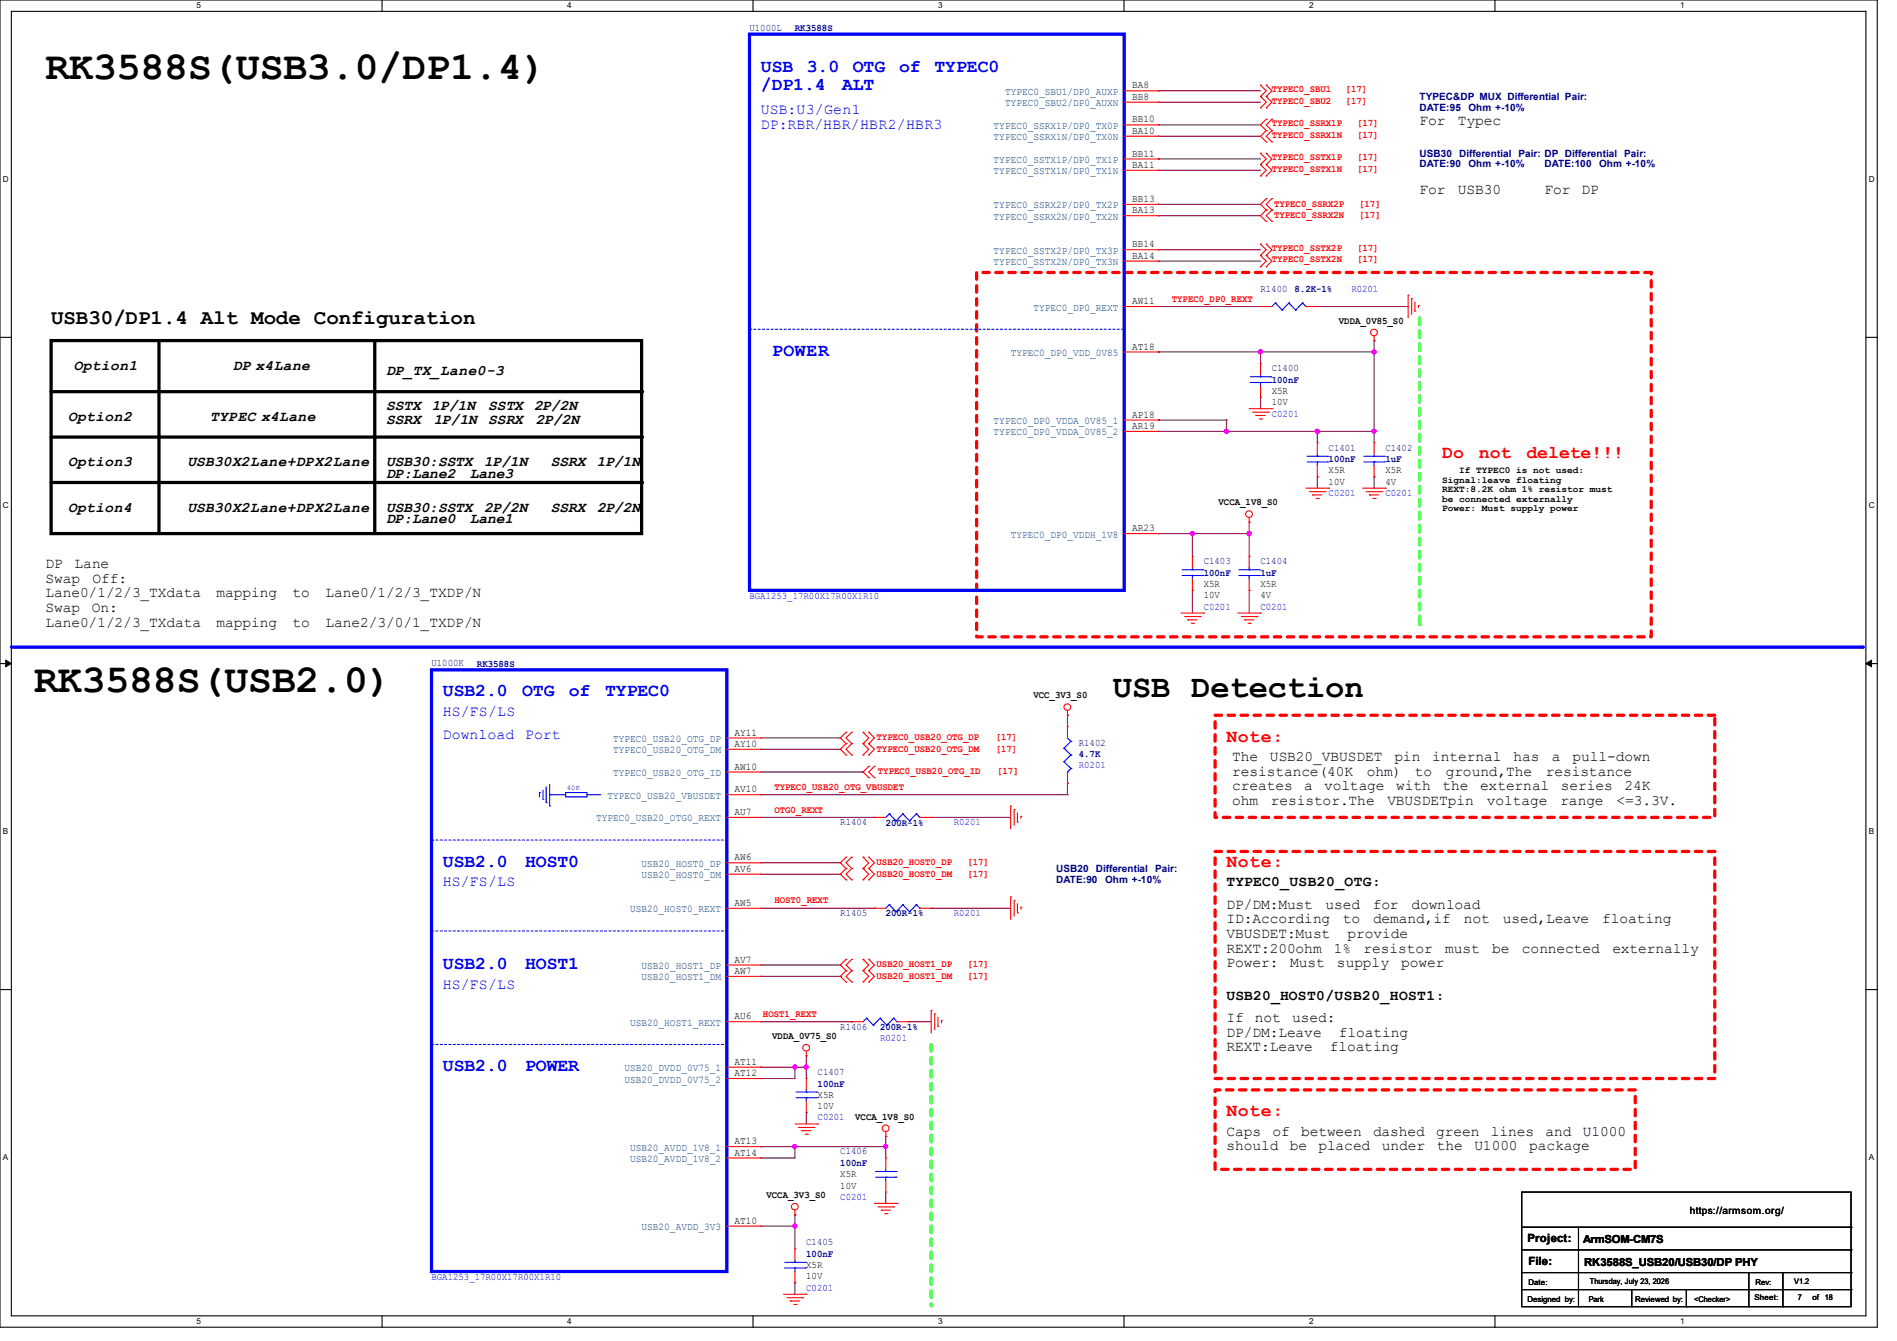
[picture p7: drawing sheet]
<svg xmlns="http://www.w3.org/2000/svg" width="297mm" height="210mm" viewBox="0 0 297 210" stroke-linecap="round" stroke-linejoin="round" font-family="sans-serif">
<path d="M0 0h293.9v207.9h-293.9zM1.8 1.8h290.3v204.3h-290.3z" fill="none" stroke="#000" stroke-width=".17"/>
<g fill="#fff">
<path d="M30.8 .2h.7v1.4h-.7z"/>
<path d="M30.8 206.2h.7v1.4h-.7z"/>
</g>
<path d="M59.8 0v1.8M59.8 206.1v1.8" fill="none" stroke="#000" stroke-width=".17"/>
<g fill="#fff">
<path d="M88.8 .2h.7v1.4h-.7z"/>
<path d="M88.8 206.2h.7v1.4h-.7z"/>
</g>
<path d="M117.9 0v1.8M117.9 206.1v1.8" fill="none" stroke="#000" stroke-width=".17"/>
<g fill="#fff">
<path d="M146.9 .2h.7v1.4h-.7z"/>
<path d="M146.9 206.2h.7v1.4h-.7z"/>
</g>
<path d="M176 0v1.8M176 206.1v1.8" fill="none" stroke="#000" stroke-width=".17"/>
<g fill="#fff">
<path d="M205 .2h.7v1.4h-.7z"/>
<path d="M205 206.2h.7v1.4h-.7z"/>
</g>
<path d="M234.1 0v1.8M234.1 206.1v1.8" fill="none" stroke="#000" stroke-width=".17"/>
<g fill="#fff">
<path d="M263.1 .2h.6v1.4h-.6z"/>
<path d="M263.1 206.2h.6v1.4h-.6z"/>
<path d="M.5 27.3h.9v1.4h-.9z"/>
<path d="M292.6 27.3h.9v1.4h-.9z"/>
<path d="M.5 78.4h.9v1.4h-.9z"/>
<path d="M292.6 78.4h.9v1.4h-.9z"/>
</g>
<path d="M0 52.8h1.8M292.1 52.8h1.8" fill="none" stroke="#000" stroke-width=".17"/>
<g fill="#fff">
<path d="M.5 129.5h.8v1.4h-.8z"/>
<path d="M292.6 129.5h.8v1.4h-.8z"/>
</g>
<path d="M0 103.9h1.8M292.1 103.9h1.8" fill="none" stroke="#000" stroke-width=".17"/>
<path d="M.9 103.4l.9 .5-.9 .5zM292.1 103.9l.9-.5v1z" fill="#000" stroke="#000" stroke-width=".16"/>
<g fill="#fff">
<path d="M.5 180.5h.8v1.4h-.8z"/>
<path d="M292.6 180.5h.8v1.4h-.8z"/>
</g>
<path d="M0 155h1.8M292.1 155h1.8" fill="none" stroke="#000" stroke-width=".17"/>
<path d="M1.8 101.3h289.8" fill="none" stroke="#00f" stroke-width=".51"/>
<circle cx="291.6" cy="101.3" r=".25" fill="#00f"/>
<path d="M8 53.3h92.5v30.3h-92.5zM24.9 53.3v30.3M58.7 53.3v30.3M8 61.3h92.5M8 68.5h92.5M8 75.6h92.5" fill="none" stroke="#000" stroke-width=".51"/>
<g fill="#000">
<circle cx="24.9" cy="53.3" r=".25"/>
<circle cx="58.7" cy="53.3" r=".25"/>
<circle cx="100.5" cy="61.3" r=".25"/>
<circle cx="100.5" cy="75.6" r=".25"/>
<circle cx="100.5" cy="68.5" r=".25"/>
</g>
<path d="M152.9 42.7h105.6v57h-105.6zM190.2 112h78.3v16h-78.3zM190.2 133.3h78.3v35.6h-78.3z" fill="none" stroke="#f00" stroke-width=".51" stroke-dasharray="1 1"/>
<path d="M222.2 49.8v48" fill="none" stroke="#0f0" stroke-width=".51" stroke-dasharray="1 1"/>
<circle cx="222.3" cy="97.8" r=".25" fill="#0f0" stroke-dasharray="1 1"/>
<path d="M145.8 163.6v40.9" fill="none" stroke="#0f0" stroke-width=".51" stroke-dasharray="1 1"/>
<circle cx="145.8" cy="204.5" r=".25" fill="#0f0" stroke-dasharray="1 1"/>
<path d="M190.2 170.7h65.8v12.4h-65.8z" fill="none" stroke="#f00" stroke-width=".51" stroke-dasharray="1 1"/>
<g fill="none" stroke="#800040" stroke-width=".17">
<path d="M181.4 19.6h.1M181.4 14.2h.1M181.4 16h.1M181.4 19.6h16M181.4 14.2h16M181.4 16h16M181.4 21.3h.1M181.4 24.9h.1M181.4 26.7h.1M181.4 32h.1M181.4 33.8h.1M181.4 39.1h.1"/>
<path d="M181.4 21.3h16M181.4 24.9h16M181.4 26.7h16M181.4 32h16M181.4 33.8h16M181.4 39.1h16M181.4 55.1h.1M181.4 48h.1M181.4 40.9h.1M181.4 55.1h33.7M181.4 48h16M181.4 40.9h16"/>
<path d="M197.4 55.1h.1M197.4 55.1v1.8M206.2 48h.1M206.2 48h14.3M215.1 55.1h.1M215.1 53.3h.1M215.1 53.3v16M181.4 65.8h.1M181.4 67.6h.1M181.4 65.8h10.6M181.4 67.6h33.7M192 65.8h.1"/>
<path d="M192 67.6h.1M192 65.8v1.8M197.4 62.2h.1M197.4 62.2v1.8M206.2 74.7h.1M206.2 67.6h.1M206.2 67.6v1.7M206.2 74.7v1.8M215.1 74.7h.1M215.1 67.6h.1M215.1 74.7v1.8M181.4 83.6h.1"/>
<path d="M181.4 83.6h14.2M186.7 92.5h.1M186.7 83.6h.1M186.7 83.6v3.5M186.7 92.5v3.5M195.6 81.8h.1M195.6 83.6h.1M195.6 92.5h.1M195.6 81.8v5.3M195.6 92.5v3.5M119.1 115.6h12.5M119.1 117.3h12.5"/>
<path d="M131.6 115.6h.1M131.6 117.3h.1M167.1 112h.1M167.1 112v1.8M119.1 128h17.8M119.1 120.9h16M119.1 124.5h48M119.1 135.1h12.5M119.1 136.9h12.5M131.6 135.1h.1M131.6 136.9h.1M135.1 120.9h.1"/>
<path d="M136.9 128h.1M145.8 128h.1M145.8 128h12.4M167.1 122.7h.1M167.1 124.5h.1M167.1 122.7v1.8M119.1 142.2h17.8M119.1 151.1h12.5M119.1 152.9h12.5M131.6 151.1h.1M131.6 152.9h.1M136.9 142.2h.1"/>
<path d="M145.8 142.2h.1M145.8 142.2h12.4M119.1 167.1h.1M119.1 168.9h.1M119.1 179.6h.1M119.1 167.1h7.1M119.1 179.6h19.6M119.1 160h14.2M124.5 167.1h.1M124.5 179.6h.1M124.5 167.1v1.8h-5.4M124.5 179.6v1.8h-5.4"/>
<path d="M126.2 165.4h.1M126.2 167.1h.1M126.2 174.2h.1M126.2 165.4v3.5M126.2 174.2v1.8M133.3 160h.1M138.7 179.6h.1M138.7 178h.1M138.7 178v3.4M142.2 160h.1M142.2 160h3.6M119.1 181.4h.1"/>
<path d="M119.1 192h5.4M124.5 192h.1M124.5 190.2h.1M124.5 190.2v5.4M138.7 188.5h.1M138.7 186.7v1.8M124.5 200.9h.1M124.5 200.9v1.8"/>
</g>
<g fill="#f0f" stroke="#f0f" stroke-width=".17">
<circle cx="197.3" cy="55.1" r=".32"/>
<circle cx="215.1" cy="67.5" r=".32"/>
<circle cx="124.4" cy="167.1" r=".32"/>
<circle cx="124.4" cy="179.6" r=".32"/>
<circle cx="138.7" cy="179.6" r=".32"/>
<circle cx="124.4" cy="192" r=".32"/>
<circle cx="195.6" cy="83.5" r=".32"/>
<circle cx="186.7" cy="83.5" r=".32"/>
<circle cx="192" cy="67.5" r=".32"/>
<circle cx="206.2" cy="67.5" r=".32"/>
<circle cx="215.1" cy="55.1" r=".32"/>
<circle cx="126.2" cy="167.1" r=".32"/>
</g>
<g fill="none" stroke="#f00" stroke-width=".17">
<path d="M176 14.2h5.4M176 16h5.4M176 19.6h5.4M181.4 14.2h.1M181.4 16h.1M181.4 19.6h.1M197.4 15.1h.1M197.4 13.3h.1M197.4 16.9h.1M197.4 13.3l.8 .9-.8 .9M197.4 15.1l.8 .9-.8 .9M198.2 15.1h.1"/>
<path d="M198.2 13.3h.1M198.2 16.9h.1M198.2 18.7h.1M198.2 13.3l.9 .9-.9 .9M198.2 15.1l.9 .9-.9 .9M198.2 18.7l-.8 .9 .8 .8M199.1 18.7h.1M199.1 18.7l-.9 .9 .9 .8M176 21.3h5.4M176 24.9h5.4M176 26.7h5.4M176 32h5.4"/>
<path d="M176 33.8h5.4M176 39.1h5.4M181.4 21.3h.1M181.4 24.9h.1M181.4 26.7h.1M181.4 32h.1M181.4 33.8h.1M181.4 39.1h.1M197.4 25.8h.1M197.4 24h.1M197.4 27.6h.1M197.4 38.2h.1"/>
<path d="M197.4 24l.8 .9-.8 .9M197.4 25.8l.8 .9-.8 .9M197.4 38.2l.8 .9-.8 .9M198.2 25.8h.1M198.2 24h.1M198.2 27.6h.1M198.2 20.4h.1M198.2 22.2h.1M198.2 31.1h.1M198.2 32.9h.1M198.2 34.7h.1M198.2 38.2h.1"/>
<path d="M198.2 24l.9 .9-.9 .9M198.2 25.8l.9 .9-.9 .9M198.2 20.4l-.8 .9 .8 .9M198.2 31.1l-.8 .9 .8 .9M198.2 32.9l-.8 .9 .8 .9M198.2 38.2l.9 .9-.9 .9M199.1 20.4h.1M199.1 22.2h.1M199.1 32.9h.1M199.1 31.1h.1M199.1 34.7h.1M199.1 20.4l-.9 .9 .9 .9"/>
<path d="M199.1 31.1l-.9 .9 .9 .9M199.1 32.9l-.9 .9 .9 .9M176 40.9h5.4M176 48h5.4M176 55.1h5.4M181.4 40.9h.1M181.4 48h.1M181.4 55.1h.1M197.4 40h.1M197.4 41.8h.1M197.4 48h.1M197.4 56.9h.1"/>
<path d="M197.4 40l.8 .9-.8 .9M197.4 48h1.7M197.4 56.9v1.8M198.2 40h.1M198.2 41.8h.1M198.2 40l.9 .9-.9 .9M204.5 48h1.7M206.2 48h.1M215.1 53.3h.1M215.1 52.6v.7M220.5 46.2h.1M220.5 46.2v3.6"/>
<path d="M221 46.8h.1M221 46.8v2.4M221.5 48.7h.1M221.5 47.3v1.4M222.1 47.8h.1M222.1 47.8v.4M176 65.8h5.4M176 67.6h5.4M181.4 65.8h.1M181.4 67.6h.1M195.6 64h3.5M196.1 64.6h2.5"/>
<path d="M196.6 65.1h.1M196.6 65.1h1.5M197.2 65.6h.3M197.4 62.2h.1M197.4 60.5v1.7M197.5 65.6h.1M198.6 64.6h.1M199.1 64h.1M204.5 76.5h3.5M205 77h2.5M205.5 77.5h.1M205.5 77.5h1.5"/>
<path d="M206.1 78.1h.3M206.2 69.3h.1M206.2 74.7h.1M206.2 69.3v1.8M206.2 72.9v1.8M206.4 78.1h.1M207.5 77h.1M208 76.5h.1M213.4 76.5h3.5M213.9 77h2.5M214.4 77.5h.1M214.4 77.5h1.5"/>
<path d="M215 78.1h.3M215.1 69.3h.1M215.1 74.7h.1M215.1 69.3v1.8M215.1 72.9v1.8M215.3 78.1h.1M216.4 77h.1M216.9 76.5h.1M176 83.6h5.4M181.4 83.6h.1M184.9 96h3.6M185.5 96.6h2.4"/>
<path d="M186 97.1h.1M186 97.1h1.4M186.5 97.6h.4M186.7 87.1h.1M186.7 92.5h.1M186.7 87.1v1.8M186.7 90.7v1.8M186.9 97.6h.1M187.9 96.6h.1M188.5 96h.1M193.8 96h3.6M194.4 96.6h2.4"/>
<path d="M194.9 97.1h.1M194.9 97.1h1.4M195.4 97.6h.3M195.6 81.8h.1M195.6 87.1h.1M195.6 92.5h.1M195.6 81.1v.7M195.6 87.1v1.8M195.6 90.7v1.8M195.7 97.6h.1M196.8 96.6h.1M197.4 96h.1"/>
<path d="M113.8 115.6h5.3M113.8 117.3h5.3M119.1 115.6h.1M119.1 117.3h.1M132.5 114.7h.1M132.5 116.5h.1M132.5 118.2h.1M132.5 114.7l-.9 .9 .9 .9M132.5 116.5l-.9 .8 .9 .9M133.3 116.5h.1M133.3 114.7h.1M133.3 118.2h.1"/>
<path d="M133.3 114.7l-.8 .9 .8 .9M133.3 116.5l-.8 .8 .8 .9M135.1 116.5h.1M135.1 114.7h.1M135.1 118.2h.1M135.1 114.7l.9 .9-.9 .9M135.1 116.5l.9 .8-.9 .9M136 116.5h.1M136 114.7h.1M136 118.2h.1M136 114.7l.9 .9-.9 .9M136 116.5l.9 .8-.9 .9"/>
<path d="M167.1 112h.1M167.1 113.8h.1M167.1 111.3v.7M167.1 113.8v1.8M113.8 135.1h5.3M113.8 136.9h5.3M113.8 120.9h5.3M113.8 124.5h5.3M113.8 128h5.3M119.1 135.1h.1M119.1 136.9h.1M119.1 120.9h.1"/>
<path d="M119.1 124.5h.1M119.1 128h.1M132.5 134.2h.1M132.5 136h.1M132.5 137.8h.1M132.5 134.2l-.9 .9 .9 .9M132.5 136l-.9 .9 .9 .9M133.3 136h.1M133.3 134.2h.1M133.3 137.8h.1M133.3 134.2l-.8 .9 .8 .9M133.3 136l-.8 .9 .8 .9"/>
<path d="M135.1 136h.1M135.1 134.2h.1M135.1 137.8h.1M135.1 134.2l.9 .9-.9 .9M135.1 136l.9 .9-.9 .9M136 136h.1M136 134.2h.1M136 137.8h.1M136 120h.1M136 121.8h.1M136 134.2l.9 .9-.9 .9M136 136l.9 .9-.9 .9"/>
<path d="M136 120l-.9 .9 .9 .9M136.9 121.8h.1M136.9 120h.1M136.9 128h.1M136.9 120l-.9 .9 .9 .9M136.9 128h1.8M144 128h1.8M145.8 128h.1M158.2 126.2h.1M158.2 126.2v3.6M158.8 126.8h.1M158.8 126.8v2.4"/>
<path d="M159.3 128.7h.1M159.3 127.3v1.4M159.9 127.8h.1M159.9 127.8v.4M167.1 122.7h.1M167.1 120.9v1.8M113.8 142.2h5.3M113.8 151.1h5.3M113.8 152.9h5.3M119.1 142.2h.1M119.1 151.1h.1M119.1 152.9h.1"/>
<path d="M132.5 150.2h.1M132.5 152h.1M132.5 153.8h.1M132.5 150.2l-.9 .9 .9 .9M132.5 152l-.9 .9 .9 .9M133.3 152h.1M133.3 150.2h.1M133.3 153.8h.1M133.3 150.2l-.8 .9 .8 .9M133.3 152l-.8 .9 .8 .9M135.1 152h.1M135.1 150.2h.1"/>
<path d="M135.1 153.8h.1M135.1 150.2l.9 .9-.9 .9M135.1 152l.9 .9-.9 .9M136 152h.1M136 150.2h.1M136 153.8h.1M136 150.2l.9 .9-.9 .9M136 152l.9 .9-.9 .9M136.9 142.2h.1M136.9 142.2h1.8M144 142.2h1.8M145.8 158.2h.1"/>
<path d="M145.8 142.2h.1M145.8 158.2v3.6M146.3 158.8h.1M146.3 158.8v2.4M146.9 159.3v1.4M147.4 159.9h.1M147.4 159.9v.3M158.2 140.5h.1M158.2 140.5v3.5M158.8 141h.1M158.8 141v2.5M159.3 143h.1"/>
<path d="M159.3 141.5v1.5M159.9 142.1h.1M159.9 142.1v.3M113.8 160h5.3M113.8 167.1h5.3M113.8 168.9h5.3M113.8 179.6h5.3M119.1 167.1h.1M119.1 168.9h.1M119.1 179.6h.1M119.1 160h.1M124.5 176h3.5"/>
<path d="M125 176.6h2.5M125.5 177.1h.1M125.5 177.1h1.5M126.1 177.6h.3M126.2 165.4h.1M126.2 168.9h.1M126.2 174.2h.1M126.2 164.6v.8M126.2 168.9v1.8M126.2 172.5v1.7M126.4 177.6h.1M127.5 176.6h.1"/>
<path d="M128 176h.1M133.3 160h.1M133.3 160h1.8M138.7 178h.1M138.7 177.2v.8M140.5 160h1.7M142.2 160h.1M146.9 160.7h.1M113.8 181.4h5.3M113.8 192h5.3M119.1 181.4h.1M119.1 192h.1"/>
<path d="M124.5 190.2h.1M124.5 195.6h.1M124.5 189.5v.7M124.5 195.6v1.8M124.5 199.1v1.8M136.9 188.5h3.6M137.5 189h2.4M138 189.5h.1M138 189.5h1.4M138.5 190.1h.4M138.7 181.4h.1M138.7 186.7h.1"/>
<path d="M138.7 181.4v1.7M138.7 184.9v1.8M138.9 190.1h.1M139.9 189h.1M140.5 188.5h.1M122.7 202.7h3.5M123.2 203.2h2.5M123.7 203.8h.1M123.7 203.8h1.5M124.3 204.3h.3M124.5 200.9h.1M124.6 204.3h.1"/>
<path d="M125.7 203.2h.1M126.2 202.7h.1"/>
<circle cx="215.1" cy="52.1" r=".52"/>
<circle cx="195.6" cy="80.5" r=".52"/>
<circle cx="167.1" cy="110.7" r=".52"/>
<circle cx="126.2" cy="164.1" r=".52"/>
<circle cx="138.7" cy="176.7" r=".52"/>
<circle cx="124.4" cy="189" r=".52"/>
</g>
<g fill="none" stroke="#000" stroke-width=".17">
<path d="M238.3 186.7h51.5v17.9h-51.5zM238.3 192.2h51.5M238.3 195.7h51.5M238.3 199.3h51.5M247.1 192.2v12.4M273.8 199.3v5.3M279.1 199.3v5.3M289.8 192.2h.1M289.8 195.7h.1M289.8 199.3h.1M238.3 202h51.5M247.1 204.6h.1"/>
<path d="M255.5 204.6h.1M255.5 202v2.6M264 204.6h.1M264 202v2.6M273.8 204.6h.1M279.1 204.6h.1M289.8 202h.1"/>
</g>
<g fill="none" stroke="#00f" stroke-width=".17">
<path d="M195.7 59.9h3.3M195.7 59h3.3M197.4 59h.1M197.4 59.9h.1M197.4 58.7v.3M197.4 59.9v.6M199 59.9h.1M199 59h.1M199.7 47.5h.1M199.7 47.5l-.6 .5M199.7 47.5l1 1.1M200.7 48.6h.1"/>
<path d="M201.8 47.5h.1M201.8 47.5l-1.1 1.1M201.8 47.5l1.1 1.1M202.9 48.6h.1M203.9 47.5h.1M203.9 47.5l-1 1.1M203.9 47.5l.6 .5M204.5 48h.1M204.6 72.3h3.3M204.6 71.5h3.3M206.2 71.5h.1M206.2 72.3h.1"/>
<path d="M206.2 71.1v.4M206.2 72.3v.6M207.9 72.3h.1M207.9 71.5h.1M213.5 72.3h3.2M213.5 71.5h3.2M215.1 71.5h.1M215.1 72.3h.1M215.1 71.1v.4M215.1 72.3v.6M216.7 72.3h.1M216.7 71.5h.1"/>
<path d="M185.1 90.1h3.2M185.1 89.2h3.2M186.7 89.2h.1M186.7 90.1h.1M186.7 88.9v.3M186.7 90.1v.6M188.3 90.1h.1M188.3 89.2h.1M194 90.1h3.2M194 89.2h3.2M195.6 89.2h.1M195.6 90.1h.1"/>
<path d="M195.6 88.9v.3M195.6 90.1v.6M197.2 90.1h.1M197.2 89.2h.1M166.6 117.2h.1M166.6 119.3h.1M166.6 117.2l1.1 1M166.6 119.3l1.1 1.1M167.1 115.6l.6 .5M167.7 116.1h.1M167.7 118.2h.1M167.7 116.1l-1.1 1.1"/>
<path d="M167.7 118.2l-1.1 1.1M84.5 124.1h.1M84.5 124.1v.7M85 125.2h.1M85 123.7v1.5M85.5 125.7h.1M85.5 123.2v2.5M86.1 124.5h.1M86.1 126.2h.1M86.1 124.5h2.5M86.1 122.9v3.3M88.6 124.1h3.3v.7h-3.3z"/>
<path d="M91.9 124.5h.1M91.9 124.5h2.2M139.2 127.5h.1M139.2 127.5l-.5 .5M139.2 127.5l1.1 1.1M140.3 128.6h.1M141.4 127.5h.1M141.4 127.5l-1.1 1.1M141.4 127.5l1 1.1M142.4 128.6h.1M143.5 127.5h.1M143.5 127.5l-1.1 1.1"/>
<path d="M143.5 127.5l.5 .5M144 128h.1M167.1 120.9h.1M167.7 120.4h.1M167.7 120.4l-.6 .5M135.7 159.5h.1M135.7 159.5l-.6 .5M135.7 159.5l1 1.1M137.8 159.5h.1M137.8 159.5l-1.1 1.1M137.8 159.5l1.1 1.1M139.2 141.7h.1"/>
<path d="M139.2 141.7l-.5 .5M139.2 141.7l1.1 1.1M139.9 159.5h.1M139.9 159.5l-1 1.1M139.9 159.5l.6 .5M140.3 142.8h.1M141.4 141.7h.1M141.4 141.7l-1.1 1.1M141.4 141.7l1 1.1M142.4 142.8h.1M143.5 141.7h.1M143.5 141.7l-1.1 1.1"/>
<path d="M143.5 141.7l.5 .5M144 142.2h.1M124.6 171.9h3.2M124.6 171h3.2M126.2 171h.1M126.2 171.9h.1M126.2 170.7v.3M126.2 171.9v.6M127.8 171.9h.1M127.8 171h.1M136.7 160.6h.1M138.9 160.6h.1"/>
<path d="M140.5 160h.1M122.9 198.6h3.2M122.9 197.7h3.2M124.5 197.7h.1M124.5 198.6h.1M124.5 197.4v.3M124.5 198.6v.5M126.1 198.6h.1M126.1 197.7h.1M137.1 184.4h3.2M137.1 183.5h3.2M138.7 183.5h.1"/>
<path d="M138.7 184.4h.1M138.7 183.1v.4M138.7 184.4v.5M140.3 184.4h.1M140.3 183.5h.1"/>
</g>
<path d="M117.3 5.3h58.7v87.2h-58.7zM67.6 104.9h46.2v94.2h-46.2z" fill="none" stroke="#00f" stroke-width=".51"/>
<path d="M117.3 51.6h58.7M176 51.6h.1M67.6 131.6h46.2M113.8 131.6h.1M67.6 145.8h46.2M113.8 145.8h.1M67.6 163.6h46.2M113.8 163.6h.1" fill="none" stroke="#00f" stroke-width=".17" stroke-dasharray=".3 .3"/>
<g font-size="6.2">
<text x="7.1" y="12.3">RK3588S(USB3.0/DP1.4)</text>
<text x="5.3" y="108.3">RK3588S(USB2.0)</text>
</g>
<text font-size="5" x="174.2" y="109.1">USB Detection</text>
<text font-size="3.3" x="8" y="50.7">USB30/DP1.4 Alt Mode Configuration</text>
<g font-size="2.8" fill="#00f">
<text x="119.1" y="11.3">USB</text>
<text x="126.3" y="11.3">3.0</text>
<text x="133.5" y="11.3">OTG</text>
<text x="140.8" y="11.3">of</text>
<text x="146.3" y="11.3">TYPEC0</text>
<text x="119.1" y="14.1">/DP1.4</text>
<text x="131.8" y="14.1">ALT</text>
<text x="120.9" y="55.7">POWER</text>
<text x="69.3" y="109.1">USB2.0</text>
<text x="81.7" y="109.1">OTG</text>
<text x="89.1" y="109.1">of</text>
<text x="94.7" y="109.1">TYPEC0</text>
<text x="69.3" y="135.7">USB2.0</text>
<text x="82.2" y="135.7">HOST0</text>
<text x="69.3" y="151.7">USB2.0</text>
<text x="82.2" y="151.7">HOST1</text>
<text x="69.3" y="167.7">USB2.0</text>
<text x="82.2" y="167.7">POWER</text>
</g>
<g font-size="2.8" fill="#f00">
<text x="225.8" y="71.7">Do</text>
<text x="231.6" y="71.7">not</text>
<text x="239" y="71.7">delete!!!</text>
<text x="192" y="116.2">Note:</text>
<text x="192" y="135.7">Note:</text>
<text x="192" y="174.8">Note:</text>
</g>
<g font-size="2.3" fill="#00f">
<text x="119.1" y="17.9">USB:U3/Gen1</text>
<text x="119.1" y="20.2">DP:RBR/HBR/HBR2/HBR3</text>
<text x="69.3" y="112.1">HS/FS/LS</text>
<text x="69.3" y="115.7">Download</text>
<text x="82.2" y="115.7">Port</text>
<text x="69.3" y="138.8">HS/FS/LS</text>
<text x="69.3" y="154.8">HS/FS/LS</text>
</g>
<g font-size="2.3">
<text x="222.2" y="19.6">For</text>
<text x="228.3" y="19.6">Typec</text>
<text x="222.2" y="30.3">For</text>
<text x="228.3" y="30.3">USB30</text>
<text x="241.8" y="30.3">For</text>
<text x="247.6" y="30.3">DP</text>
<text x="11.6" y="57.9">Option1</text>
<text x="36.4" y="57.9">DP x4Lane</text>
<text x="60.5" y="58.8">DP_TX_Lane0-3</text>
<text x="10.7" y="65.9">Option2</text>
<text x="32.9" y="65.9">TYPEC x4Lane</text>
<text x="60.5" y="64.1">SSTX 1P/1N</text>
<text x="76.5" y="64.1">SSTX 2P/2N</text>
<text x="60.5" y="66.4">SSRX</text>
<text x="67.9" y="66.4">1P/1N SSRX</text>
<text x="83.9" y="66.4">2P/2N</text>
<text x="10.7" y="73">Option3</text>
<text x="29.3" y="73">USB30X2Lane+DPX2Lane</text>
<text x="60.5" y="73">USB30:SSTX 1P/1N</text>
<text x="60.5" y="74.8">DP:Lane2</text>
<text x="73.6" y="74.8">Lane3</text>
<text x="86.2" y="73">SSRX 1P/1N</text>
<text x="10.7" y="80.1">Option4</text>
<text x="29.3" y="80.1">USB30X2Lane+DPX2Lane</text>
<text x="60.4" y="80.1">USB30:SSTX 2P/2N</text>
<text x="60.5" y="81.9">DP:Lane0</text>
<text x="73.6" y="81.9">Lane1</text>
<text x="86.2" y="80.1">SSRX 2P/2N</text>
<text x="7.1" y="89">DP</text>
<text x="11.7" y="89">Lane</text>
<text x="7.1" y="91.3">Swap</text>
<text x="7.1" y="93.6">Lane0/1/2/3_TXdata</text>
<text x="7.1" y="95.8">Swap</text>
<text x="14.4" y="95.8">On:</text>
<text x="14.5" y="91.3">Off:</text>
<text x="33.9" y="93.6">mapping</text>
<text x="45.8" y="93.6">to</text>
<text x="51" y="93.6">Lane0/1/2/3_TXDP/N</text>
<text x="7.1" y="98.1">Lane0/1/2/3_TXdata</text>
<text x="33.9" y="98.1">mapping</text>
<text x="45.8" y="98.1">to</text>
<text x="51" y="98.1">Lane2/3/0/1_TXDP/N</text>
<text x="192.9" y="119.2">The</text>
<text x="198.8" y="119.2">USB20_VBUSDET</text>
<text x="218.3" y="119.2">pin</text>
<text x="224.2" y="119.2">internal</text>
<text x="237" y="119.2">has</text>
<text x="243" y="119.2">a</text>
<text x="246.2" y="119.2">pull-down</text>
<text x="192.9" y="121.5">resistance(40K</text>
<text x="192.9" y="123.8">creates</text>
<text x="204.2" y="123.8">a</text>
<text x="207.3" y="123.8">voltage</text>
<text x="214" y="121.5">ohm)</text>
<text x="218.6" y="123.8">with</text>
<text x="221.5" y="121.5">to</text>
<text x="225.9" y="123.8">the</text>
<text x="226.4" y="121.5">ground,The</text>
<text x="231.7" y="123.8">external</text>
<text x="242" y="121.5">resistance</text>
<text x="244.4" y="123.8">series</text>
<text x="254.3" y="123.8">24K</text>
<text x="192.9" y="126.1">ohm</text>
<text x="199" y="126.1">resistor.The</text>
<text x="217.2" y="126.1">VBUSDETpin</text>
<text x="232.8" y="126.1">voltage</text>
<text x="244.3" y="126.1">range</text>
<text x="253.1" y="126.1">&lt;=3.3V.</text>
<text x="192" y="138.8">TYPEC0_USB20_OTG:</text>
<text x="192" y="142.3">DP/DM:Must</text>
<text x="207.5" y="142.3">used</text>
<text x="214.9" y="142.3">for</text>
<text x="221" y="142.3">download</text>
<text x="192" y="144.6">ID:According</text>
<text x="192" y="146.9">VBUSDET:Must</text>
<text x="192" y="149.2">REXT:200ohm</text>
<text x="208.8" y="149.2">1%</text>
<text x="210.3" y="144.6">to</text>
<text x="211" y="146.9">provide</text>
<text x="213.5" y="149.2">resistor</text>
<text x="215" y="144.6">demand,if</text>
<text x="226.3" y="149.2">must</text>
<text x="229.2" y="144.6">not</text>
<text x="233.6" y="149.2">be</text>
<text x="235.3" y="144.6">used,Leave</text>
<text x="238.3" y="149.2">connected</text>
<text x="250.9" y="144.6">floating</text>
<text x="252.4" y="149.2">externally</text>
<text x="192" y="151.5">Power:</text>
<text x="202" y="151.5">Must</text>
<text x="209.3" y="151.5">supply</text>
<text x="219.4" y="151.5">power</text>
<text x="192" y="156.5">USB20_HOST0/USB20_HOST1:</text>
<text x="192" y="160.1">If</text>
<text x="196.5" y="160.1">not</text>
<text x="202.3" y="160.1">used:</text>
<text x="192" y="162.4">DP/DM:Leave</text>
<text x="192" y="164.7">REXT:Leave</text>
<text x="208.2" y="164.7">floating</text>
<text x="209.6" y="162.4">floating</text>
<text x="192" y="177.9">Caps</text>
<text x="199.2" y="177.9">of</text>
<text x="203.7" y="177.9">between</text>
<text x="215" y="177.9">dashed</text>
<text x="224.9" y="177.9">green</text>
<text x="233.4" y="177.9">lines</text>
<text x="242" y="177.9">and</text>
<text x="247.8" y="177.9">U1000</text>
<text x="192" y="180.2">should</text>
<text x="201.9" y="180.2">be</text>
<text x="206.4" y="180.2">placed</text>
<text x="216.4" y="180.2">under</text>
<text x="225" y="180.2">the</text>
<text x="230.8" y="180.2">U1000</text>
<text x="239.4" y="180.2">package</text>
</g>
<g font-size="1.8">
<text x="239.1" y="194.6">Project:</text>
<text x="239.3" y="198.1">File:</text>
</g>
<g font-size="1.7">
<text x="247.9" y="194.7">ArmSOM-CM7S</text>
<text x="248" y="198.2">RK3588S_USB20/USB30/DP PHY</text>
</g>
<g font-size="1.6" fill="#000080">
<text x="117.3" y="4.8">U1000L</text>
<text x="124.5" y="4.8">RK3588S</text>
<text x="222.2" y="15.7">TYPEC&amp;DP MUX Differential Pair:</text>
<text x="222.2" y="17.3">DATE:95</text>
<text x="229.9" y="17.3">Ohm +-10%</text>
<text x="222.2" y="24.6">USB30</text>
<text x="222.2" y="26.2">DATE:90</text>
<text x="228.5" y="24.6">Differential Pair: DP Differential Pair:</text>
<text x="229.9" y="26.2">Ohm +-10%</text>
<text x="241.8" y="26.2">DATE:100</text>
<text x="250.4" y="26.2">Ohm +-10%</text>
<text x="197.4" y="45.7">R1400</text>
<text x="202.7" y="45.7">8.2K-1%</text>
<text x="199.1" y="58.1">C1400</text>
<text x="199.1" y="59.9">100nF</text>
<text x="208" y="70.6">C1401</text>
<text x="216.9" y="70.6">C1402</text>
<text x="208" y="72.4">100nF</text>
<text x="216.9" y="72.4">1uF</text>
<text x="188.5" y="88.3">C1403</text>
<text x="197.4" y="88.3">C1404</text>
<text x="188.5" y="90.2">100nF</text>
<text x="197.4" y="90.2">1uF</text>
<text x="67.6" y="104.3">U1000K</text>
<text x="74.7" y="104.4">RK3588S</text>
<text x="168.9" y="116.8">R1402</text>
<text x="168.9" y="118.6">4.7K</text>
<text x="131.6" y="129.2">R1404</text>
<text x="138.7" y="129.3">200R-1%</text>
<text x="165.4" y="136.6">USB20</text>
<text x="171.6" y="136.6">Differential Pair:</text>
<text x="131.6" y="143.5">R1405</text>
<text x="138.7" y="143.5">200R-1%</text>
<text x="165.4" y="138.2">DATE:90</text>
<text x="173" y="138.2">Ohm +-10%</text>
<text x="131.6" y="161.2">R1406</text>
<text x="137.8" y="161.3">200R-1%</text>
<text x="128" y="168.4">C1407</text>
<text x="128" y="170.2">100nF</text>
<text x="131.6" y="180.8">C1406</text>
<text x="131.6" y="182.6">100nF</text>
<text x="126.2" y="195">C1405</text>
<text x="126.2" y="196.8">100nF</text>
</g>
<g font-size="1.6" fill="#004080">
<text x="157.4" y="14.9">TYPEC0_SBU1/DP0_AUXP</text>
<text x="157.4" y="16.6">TYPEC0_SBU2/DP0_AUXN</text>
<text x="155.6" y="20.2">TYPEC0_SSRX1P/DP0_TX0P</text>
<text x="155.6" y="22">TYPEC0_SSRX1N/DP0_TX0N</text>
<text x="155.6" y="25.5">TYPEC0_SSTX1P/DP0_TX1P</text>
<text x="155.6" y="27.3">TYPEC0_SSTX1N/DP0_TX1N</text>
<text x="155.6" y="32.6">TYPEC0_SSRX2P/DP0_TX2P</text>
<text x="155.6" y="34.4">TYPEC0_SSRX2N/DP0_TX2N</text>
<text x="155.6" y="39.8">TYPEC0_SSTX2P/DP0_TX3P</text>
<text x="155.6" y="41.5">TYPEC0_SSTX2N/DP0_TX3N</text>
<text x="161.8" y="48.6">TYPEC0_DP0_REXT</text>
<text x="158.2" y="55.8">TYPEC0_DP0_VDD_0V85</text>
<text x="155.6" y="66.4">TYPEC0_DP0_VDDA_0V85_1</text>
<text x="155.6" y="68.2">TYPEC0_DP0_VDDA_0V85_2</text>
<text x="158.2" y="84.2">TYPEC0_DP0_VDDH_1V8</text>
<text x="96" y="116.2">TYPEC0_USB20_OTG_DP</text>
<text x="96" y="118">TYPEC0_USB20_OTG_DM</text>
<text x="95.1" y="125.1">TYPEC0_USB20_VBUSDET</text>
<text x="96" y="121.5">TYPEC0_USB20_OTG_ID</text>
<text x="93.3" y="128.7">TYPEC0_USB20_OTG0_REXT</text>
<text x="100.5" y="135.8">USB20_HOST0_DP</text>
<text x="100.5" y="137.5">USB20_HOST0_DM</text>
<text x="98.7" y="142.9">USB20_HOST0_REXT</text>
<text x="100.5" y="151.8">USB20_HOST1_DP</text>
<text x="100.5" y="153.5">USB20_HOST1_DM</text>
<text x="98.7" y="160.7">USB20_HOST1_REXT</text>
<text x="97.8" y="167.8">USB20_DVDD_0V75_1</text>
<text x="97.8" y="169.5">USB20_DVDD_0V75_2</text>
<text x="98.7" y="180.2">USB20_AVDD_1V8_1</text>
<text x="98.7" y="182">USB20_AVDD_1V8_2</text>
<text x="100.5" y="192.7">USB20_AVDD_3V3</text>
</g>
<g font-size="1.6">
<text x="177.2" y="13.8">BA8</text>
<text x="177.2" y="15.6">BB8</text>
<text x="177.2" y="19.2">BB10</text>
<text x="177.2" y="21">BA10</text>
<text x="177.2" y="24.5">BB11</text>
<text x="177.2" y="26.3">BA11</text>
<text x="177.2" y="31.6">BB13</text>
<text x="177.2" y="33.4">BA13</text>
<text x="177.2" y="38.7">BB14</text>
<text x="177.2" y="40.5">BA14</text>
<text x="177.2" y="47.6">AW11</text>
<text x="209.6" y="50.7">VDDA_0V85_S0</text>
<text x="177.2" y="54.7">AT18</text>
<text x="177.2" y="65.4">AP18</text>
<text x="199.1" y="61.7">X5R</text>
<text x="199.1" y="63.5">10V</text>
<text x="177.2" y="67.2">AR19</text>
<text x="208" y="74.1">X5R</text>
<text x="208" y="75.9">10V</text>
<text x="216.9" y="74.1">X5R</text>
<text x="216.9" y="75.9">4V</text>
<text x="177.2" y="83.2">AR23</text>
<text x="190.8" y="79.2">VCCA_1V8_S0</text>
<text x="188.5" y="91.9">X5R</text>
<text x="188.5" y="93.7">10V</text>
<text x="197.4" y="91.9">X5R</text>
<text x="197.4" y="93.7">4V</text>
<text x="161.8" y="109.4">VCC_3V3_S0</text>
<text x="115" y="115.2">AY11</text>
<text x="115" y="117">AY10</text>
<text x="115" y="120.5">AW10</text>
<text x="115" y="124.1">AV10</text>
<text x="115" y="127.6">AU7</text>
<text x="115" y="134.7">AW6</text>
<text x="115" y="136.5">AV6</text>
<text x="115" y="141.9">AW5</text>
<text x="115" y="150.8">AV7</text>
<text x="115" y="152.5">AW7</text>
<text x="115" y="159.6">AU6</text>
<text x="115" y="166.8">AT11</text>
<text x="120.9" y="162.7">VDDA_0V75_S0</text>
<text x="115" y="168.5">AT12</text>
<text x="128" y="171.9">X5R</text>
<text x="128" y="173.7">10V</text>
<text x="115" y="179.2">AT13</text>
<text x="133.9" y="175.3">VCCA_1V8_S0</text>
<text x="115" y="181">AT14</text>
<text x="131.6" y="184.4">X5R</text>
<text x="115" y="191.6">AT10</text>
<text x="120" y="187.6">VCCA_3V3_S0</text>
<text x="131.6" y="186.1">10V</text>
<text x="264.6" y="190.1">https://armsom.org/</text>
<text x="126.2" y="198.6">X5R</text>
<text x="126.2" y="200.4">10V</text>
</g>
<g font-size="1.6" fill="#f00">
<text x="199.1" y="14.4">TYPEC0_SBU1</text>
<text x="199.1" y="16.2">TYPEC0_SBU2</text>
<text x="210.7" y="14.4">[17]</text>
<text x="210.7" y="16.2">[17]</text>
<text x="199.1" y="19.8">TYPEC0_SSRX1P</text>
<text x="199.1" y="21.5">TYPEC0_SSRX1N</text>
<text x="212.5" y="19.8">[17]</text>
<text x="212.5" y="21.5">[17]</text>
<text x="199.1" y="25.1">TYPEC0_SSTX1P</text>
<text x="199.1" y="26.9">TYPEC0_SSTX1N</text>
<text x="212.5" y="25.1">[17]</text>
<text x="212.5" y="26.9">[17]</text>
<text x="199.5" y="32.4">TYPEC0_SSRX2P</text>
<text x="199.5" y="34.2">TYPEC0_SSRX2N</text>
<text x="212.8" y="32.4">[17]</text>
<text x="212.8" y="34.2">[17]</text>
<text x="199.1" y="39.3">TYPEC0_SSTX2P</text>
<text x="199.1" y="41.1">TYPEC0_SSTX2N</text>
<text x="212.5" y="39.3">[17]</text>
<text x="212.5" y="41.1">[17]</text>
<text x="183.5" y="47.2">TYPEC0_DP0_REXT</text>
<text x="137.2" y="115.9">TYPEC0_USB20_OTG_DP</text>
<text x="137.2" y="117.7">TYPEC0_USB20_OTG_DM</text>
<text x="155.9" y="115.9">[17]</text>
<text x="155.9" y="117.7">[17]</text>
<text x="121.2" y="123.7">TYPEC0_USB20_OTG_VBUSDET</text>
<text x="137.5" y="121.3">TYPEC0_USB20_OTG_ID</text>
<text x="156.1" y="121.3">[17]</text>
<text x="121.2" y="127.3">OTG0_REXT</text>
<text x="137.2" y="135.5">USB20_HOST0_DP</text>
<text x="137.2" y="137.3">USB20_HOST0_DM</text>
<text x="151.5" y="135.5">[17]</text>
<text x="151.5" y="137.3">[17]</text>
<text x="121.2" y="141.5">HOST0_REXT</text>
<text x="137.2" y="151.5">USB20_HOST1_DP</text>
<text x="137.2" y="153.3">USB20_HOST1_DM</text>
<text x="151.5" y="151.5">[17]</text>
<text x="151.5" y="153.3">[17]</text>
<text x="119.5" y="159.3">HOST1_REXT</text>
</g>
<g font-size="1.6" fill="#00f">
<text x="211.6" y="45.7">R0201</text>
<text x="199.1" y="65.2">C0201</text>
<text x="208" y="77.7">C0201</text>
<text x="216.9" y="77.7">C0201</text>
<text x="117.3" y="93.9">BGA1253_17R00X17R00X1R10</text>
<text x="188.5" y="95.5">C0201</text>
<text x="197.4" y="95.5">C0201</text>
<text x="168.9" y="120.4">R0201</text>
<text x="149.3" y="129.2">R0201</text>
<text x="149.3" y="143.5">R0201</text>
<text x="137.8" y="163">R0201</text>
<text x="128" y="175.5">C0201</text>
<text x="131.6" y="187.9">C0201</text>
<text x="67.6" y="200.5">BGA1253_17R00X17R00X1R10</text>
<text x="126.2" y="202.1">C0201</text>
</g>
<g font-size="1.5">
<text x="225.8" y="75.6">Signal:leave floating</text>
<text x="225.8" y="77.1">REXT:8.2K ohm 1% resistor must</text>
<text x="228.5" y="74.1">If TYPEC0 is not used:</text>
<text x="225.8" y="78.6">be connected externally</text>
<text x="225.8" y="80.1">Power: Must supply power</text>
</g>
<g font-size="1.3">
<text x="30.8" y="1.3">5</text>
<text x="88.8" y="1.3">4</text>
<text x="146.9" y="1.3">3</text>
<text x="205" y="1.3">2</text>
<text x="263.1" y="1.3">1</text>
<text x=".5" y="28.4">D</text>
<text x="292.6" y="28.4">D</text>
<text x=".5" y="79.5">C</text>
<text x="292.6" y="79.5">C</text>
<text x=".5" y="130.6">B</text>
<text x="292.6" y="130.6">B</text>
<text x=".5" y="181.7">A</text>
<text x="292.6" y="181.7">A</text>
<text x="30.8" y="207.4">5</text>
<text x="88.8" y="207.4">4</text>
<text x="146.9" y="207.4">3</text>
<text x="205" y="207.4">2</text>
<text x="263.1" y="207.4">1</text>
</g>
<g font-size="1.2">
<text x="239.1" y="203.8">Designed by:</text>
<text x="239.3" y="201.2">Date:</text>
<text x="248.7" y="203.8">Park</text>
<text x="248.9" y="201.2">Thursday, July 23, 2026</text>
<text x="256" y="203.8">Reviewed by:</text>
<text x="265.3" y="203.8">&lt;Checker&gt;</text>
<text x="274.7" y="203.7">Sheet:</text>
<text x="274.9" y="201.2">Rev:</text>
<text x="280.9" y="201.2">V1.2</text>
<text x="281.5" y="203.7">7</text>
<text x="283.8" y="203.7">of 18</text>
</g>
<text font-size="1.1" fill="#00f" x="88.7" y="123.7">40K</text>
</svg>
